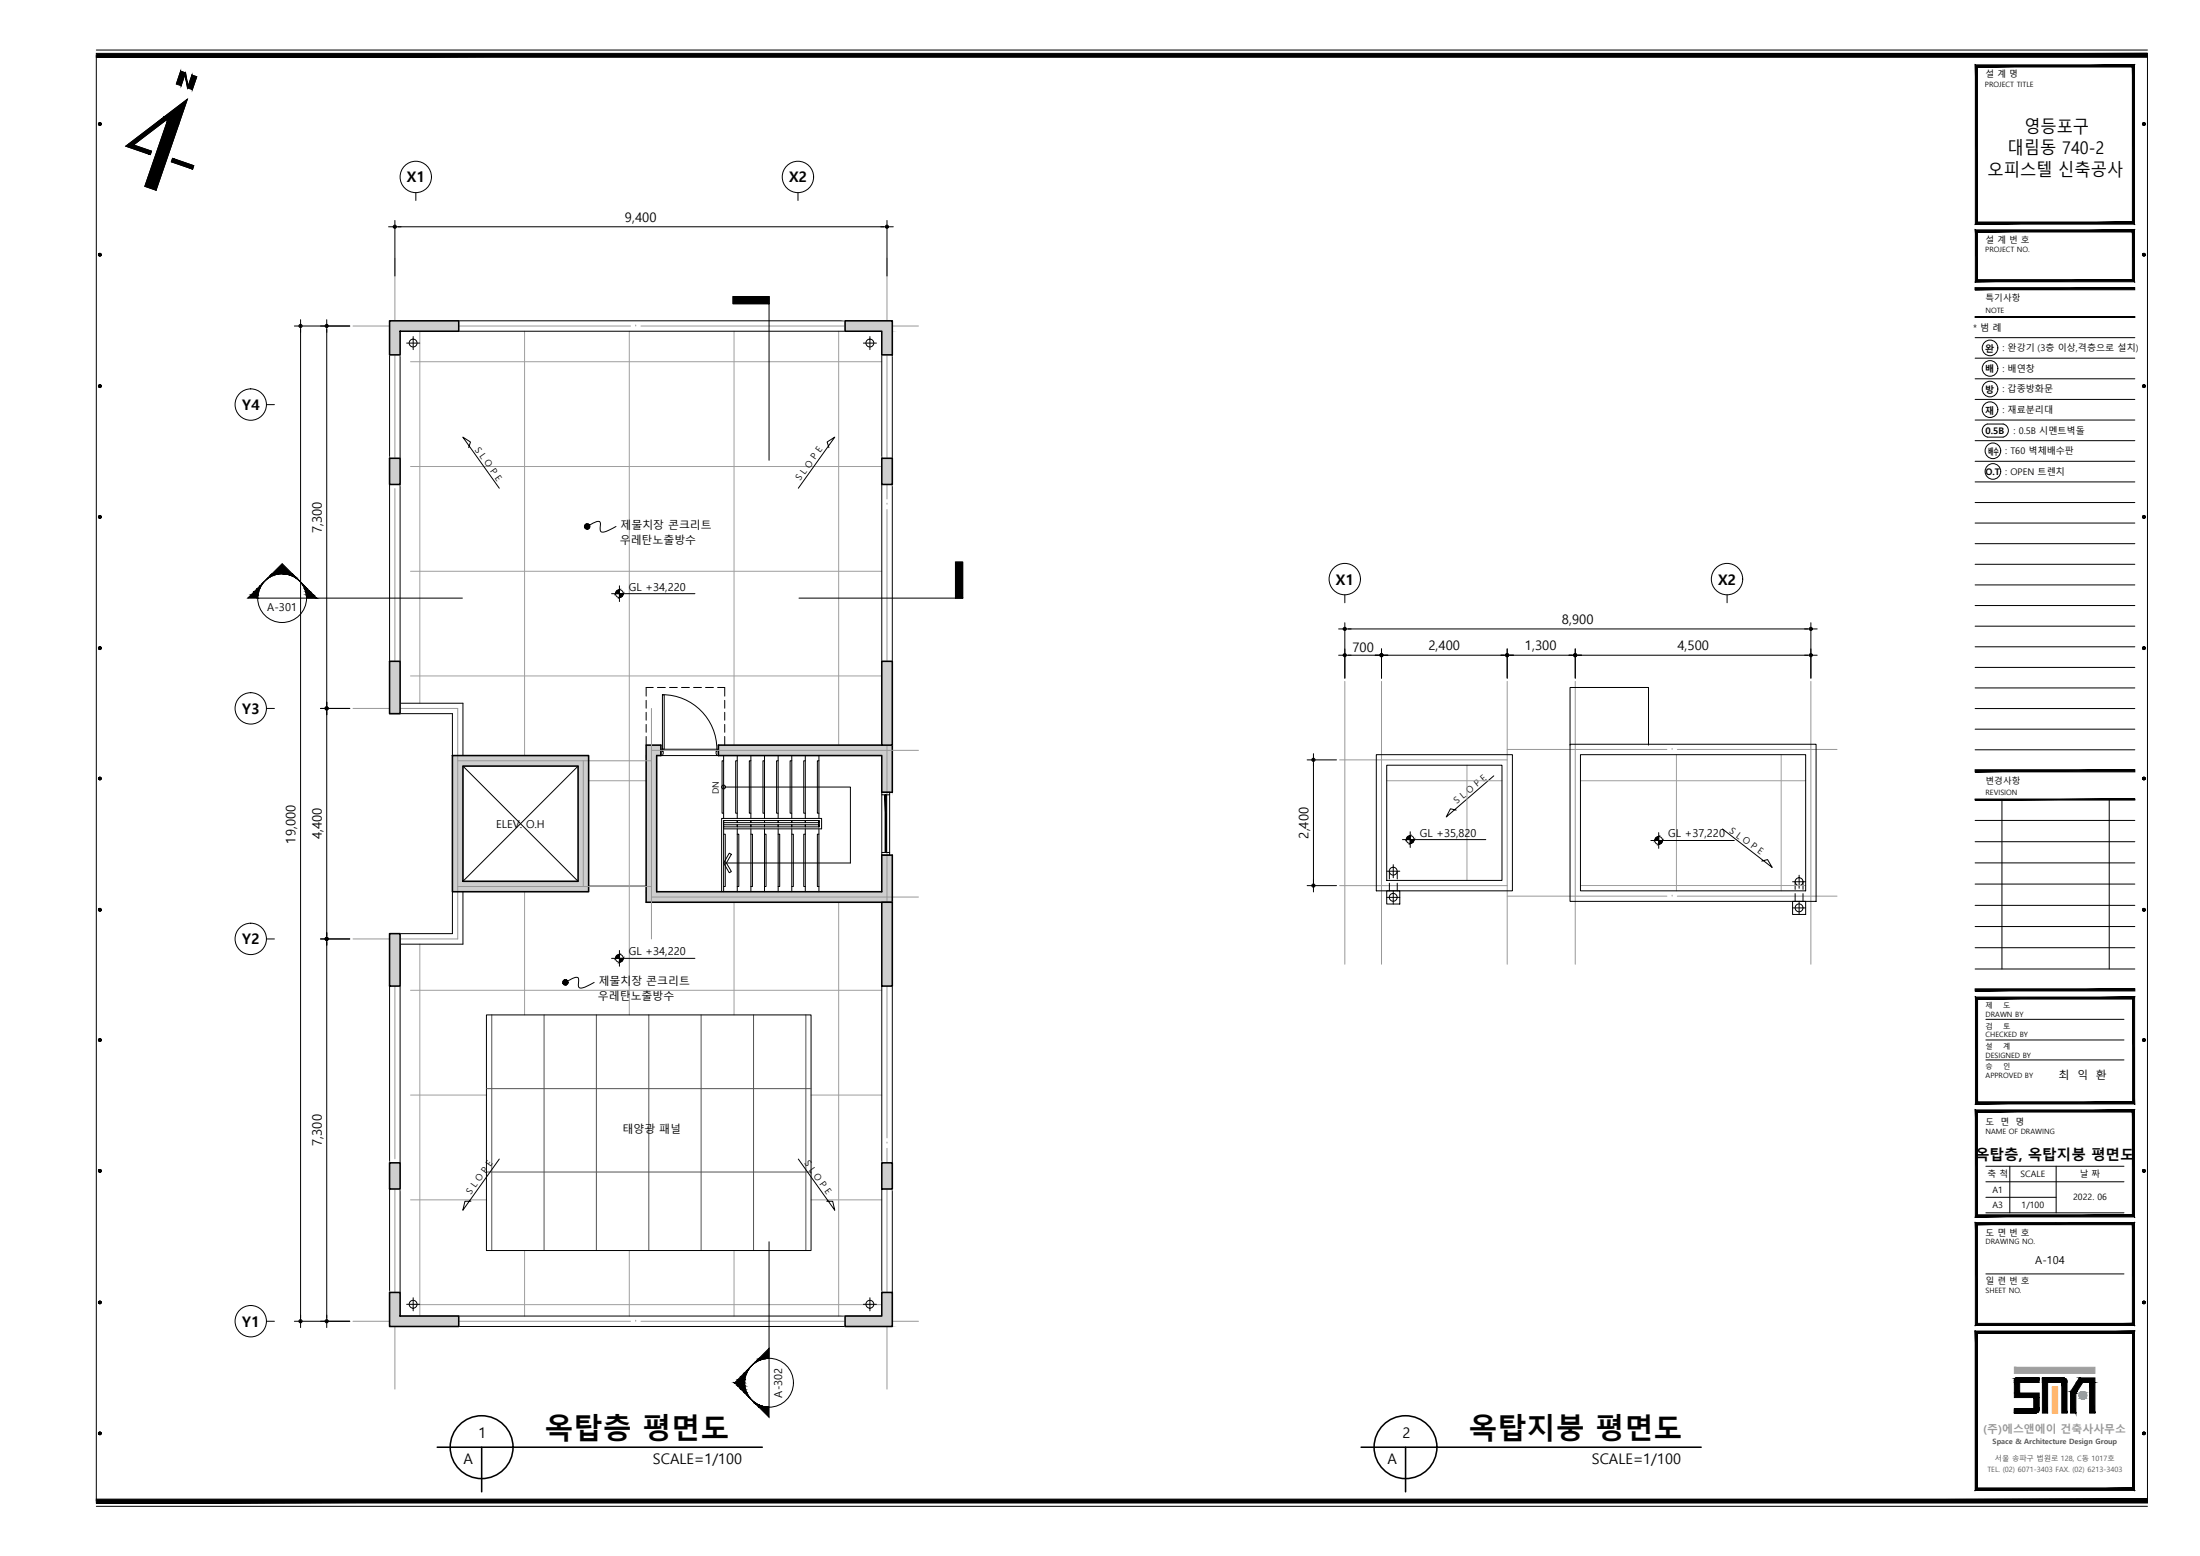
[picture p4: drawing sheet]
<svg xmlns="http://www.w3.org/2000/svg" width="420mm" height="297mm" viewBox="0 0 420 297" stroke-linecap="round" stroke-linejoin="round" font-family="sans-serif">
<!-- layer: HAT253 -->
<g fill="#cecece" stroke="#cecece" stroke-width=".19">
<path d="M137.2 142.2l33.2 2v-2zM137.2 142.2l33.2 2h-33.2z"/>
<path d="M123.4 142.2l2.8 2v-2zM123.4 142.2l2.8 2h-2.8z"/>
<path d="M86.4 144.2l26 2v-2zM86.4 144.2l26 2h-26z"/>
<path d="M168.4 144.2l2 7v-7zM168.4 144.2l2 7h-2z"/>
<path d="M110.4 146.2l2 22v-22zM110.4 146.2l2 22h-2z"/>
<path d="M86.4 146.2l2 22v-22zM86.4 146.2l2 22h-2z"/>
<path d="M168.4 163.2l2 7v-7zM168.4 163.2l2 7h-2z"/>
<path d="M123.4 144.2l2 26v-26zM123.4 144.2l2 26h-2z"/>
<path d="M86.4 168.2l26 2v-2zM86.4 168.2l26 2h-26z"/>
<path d="M123.4 170.2l47 2v-2zM123.4 170.2l47 2h-47z"/>
<path d="M74.4 222l2 5v-5zM74.4 222l2 5h-2z"/>
<path d="M168.4 222l2 5v-5zM168.4 222l2 5h-2z"/>
<path d="M168.4 172.2l2 16v-16zM168.4 172.2l2 16h-2z"/>
<path d="M168.4 126.2l2 16v-16zM168.4 126.2l2 16h-2z"/>
<path d="M74.4 178.2l2 10v-10zM74.4 178.2l2 10h-2z"/>
<path d="M74.4 87.5l2 5v-5zM74.4 87.5l2 5h-2z"/>
<path d="M168.4 87.5l2 5v-5zM168.4 87.5l2 5h-2z"/>
<path d="M74.4 61.2l13.2 2v-2zM74.4 61.2l13.2 2h-13.2z"/>
<path d="M74.4 63.2l2 4.5v-4.5zM74.4 63.2l2 4.5h-2z"/>
<path d="M161.4 61.2l9 2v-2zM161.4 61.2l9 2h-9z"/>
<path d="M168.4 63.2l2 4.5v-4.5zM168.4 63.2l2 4.5h-2z"/>
<path d="M74.4 126.2l2 10v-10zM74.4 126.2l2 10h-2z"/>
<path d="M74.4 246.7l2 4.5v-4.5zM74.4 246.7l2 4.5h-2z"/>
<path d="M74.4 251.2l13.2 2v-2zM74.4 251.2l13.2 2h-13.2z"/>
<path d="M168.4 246.7l2 4.5v-4.5zM168.4 246.7l2 4.5h-2z"/>
<path d="M161.4 251.2l9 2v-2zM161.4 251.2l9 2h-9z"/>
</g>
<!-- layer: line250 -->
<path d="M93.9 193.7v45M103.9 193.7v45M113.9 193.7v45M123.9 193.7v45M133.9 193.7v45M143.9 193.7v45M153.9 193.7v45M92.9 207.8h62M92.9 223.7h62" fill="none" stroke="#535353" stroke-width=".19"/>
<!-- layer: CENT -->
<g fill="none" stroke="#989898" stroke-width=".19">
<path d="M75.4 49.3v42M169.4 49.3v46M67.4 62.2h53M121.4 62.2h.1M122.4 62.2h53M75.4 92.3h.1M75.4 93.3v41.9M169.4 96.3h.1M169.4 97.3v119.9M67.4 135.2h20v44h-20M124.4 135.2v44M256.8 130.1v54"/>
<path d="M263.8 130.1v54M287.8 130.1v54M300.8 130.1v54M345.8 130.1v54M87.4 145.2h37M111.4 145.2v24M124.4 143.2h51M255.8 145.1h32M287.8 143.1h30.5M319.3 143.1h.1M320.3 143.1h30.5M75.4 179.2v42"/>
<path d="M87.4 169.2h37M124.4 171.2h51M255.8 169.1h32M287.8 171.1h30.5M319.3 171.1h.1M320.3 171.1h30.5M169.4 218.2h.1M169.4 219.2v46M75.4 222.2h.1M75.4 223.2v42M67.4 252.2h53M121.4 252.2h.1"/>
<path d="M122.4 252.2h53"/>
</g>
<!-- layer: ELE 04 -->
<path d="M168.4 142.2v-79h-92v71h12v10M170.4 142.2v-81h-96v75h12v8M262.8 144.1h26v26h-26zM264.8 146.1h22.1v22h-22.1zM299.8 142.1h47v30h-47zM301.8 144.1h43v26h-43zM86.4 170.2v8h-12v75h96v-81M88.4 170.2v10h-12v71h92v-79" fill="none" stroke="#000" stroke-width=".19"/>
<!-- layer: line251 -->
<g fill="none" stroke="#9f9f9f" stroke-width=".19">
<path d="M78.4 69.1h90M80.2 63.2v71M100.2 63.2v81M120.2 63.2v130.5M140.2 63.2v79M160.2 63.2v79M78.4 89.1h90M78.4 109.1h90M78.4 129h90M112.4 149h11M264.8 149h22.1M280.2 146.1v22"/>
<path d="M301.8 149h43M320.2 144.1v26M340.2 144.1v26M100.2 170.2v23.5M112.4 169h11M140.2 172.2v21.5M160.2 172.2v79M301.8 169h43M78.4 189h90M80.2 180.2v71M78.4 209h14.5M154.9 209h13.5"/>
<path d="M78.4 229.1h14.5M100.2 238.7v12.5M120.2 238.7v12.5M140.2 238.7v12.5M154.9 229.1h13.5M78.4 249.1h90"/>
</g>
<!-- layer: A-STAIR -->
<g fill="none" stroke="#000" stroke-width=".19">
<path d="M138.2 157h18.2v-.4v1.2v-.4M138.2 156.6v1.2h18.2v-1.2h-18.2v1.6M138.2 158.2h18.7v-2h-19.1v14M138.2 144.2v12M138.2 158.2v12M138.2 157.4h18.2M140.8 144.2v12M140.8 156.6v.4M140.8 157.4v.4M140.8 158.2v12M143.4 144.2v12M143.4 156.6v.4"/>
<path d="M143.4 157.4v.4M143.4 158.2v12M146 144.2v12M146 156.6v.4M146 157.4v.4M146 158.2v12M148.6 144.2v12M148.6 156.6v.4M148.6 157.4v.4M148.6 158.2v12M151.2 144.2v12M151.2 156.6v.4"/>
<path d="M151.2 157.4v.4M151.2 158.2v12M153.8 144.2v12M153.8 156.6v.4M153.8 157.4v.4M153.8 158.2v12M156.4 156.6v1.2v-.4M156.4 144.2v12M156.4 158.2v12M299.8 142.2v-11h15v11"/>
</g>
<!-- layer: A-LEAD -->
<path d="M138.2 150.2h24.2v14.5h-24.2M139.3 162.9l.4 .2-1 1.6 1 1.7-.4 .2-1.1-1.9z" fill="none" stroke="#000" stroke-width=".19"/>
<!-- layer: LED -->
<g fill="none" stroke="#000" stroke-width=".19">
<path d="M140 56.6h6.9v1.4h-6.9zM146.9 56.6v31.3M49.2 114.2h39.1M152.6 114.2h31.3M182.5 107.3h1.4v6.9h-1.4zM146.9 237.1v31.5"/>
<circle cx="53.9" cy="114.2" r="4.7"/>
<circle cx="138.2" cy="150.2" r=".37"/>
<circle cx="146.9" cy="264" r="4.7"/>
</g>
<g fill="none" stroke="#000" stroke-width=".19">
<path d="M138.2 159.2h.3v10h-.3M138.2 145.2h-.3v10h.3M140.8 159.2h.3v10h-.3M140.8 145.2h-.3v10h.3M143.4 159.2h.3v10h-.3M143.4 145.2h-.3v10h.3M146 159.2h.3v10h-.3M146 145.2h-.3v10h.3M148.6 159.2h.3v10h-.3M148.6 145.2h-.3v10h.3M151.2 159.2h.3v10h-.3M151.2 145.2h-.3v10h.3"/>
<path d="M153.8 159.2h-.3v10h.3M153.8 145.2h-.3v10h.3M156.4 159.2h-.3v10h.3M156.4 145.2h-.3v10h.3"/>
</g>
<!-- layer: RXDIM -->
<g fill="none" stroke="#000" stroke-width=".19">
<path d="M75.4 42.1v10.6M76 43.3h92.8M169.4 42.1v10.6M56.2 62.2h10.6M57.4 62.9v188.7M62.4 62.9v71.7M256.8 118.9v10.6M345.8 118.9v10.6M61.2 135.2h5.6M62.4 135.8v42.8M257.5 120.1h87.7M257.5 125.1h5.7"/>
<path d="M263.8 123.9v5.6M264.4 125.1h22.9M287.8 123.9v5.6M288.4 125.1h11.8M300.8 123.9v5.6M301.4 125.1h43.8M249.6 145.1h5.6M250.8 145.7v22.8M61.2 179.2h5.6M62.4 179.8v71.8M249.6 169.1h5.6M56.2 252.2h10.6"/>
</g>
<!-- layer: 0 -->
<g fill="none" stroke="#000" stroke-width=".19">
<path d="M74.2 43.3h2.4M168.2 43.3h2.4M57.4 61v2.4M62.4 61v2.4M62.4 134v2.4M255.7 120.1h2.3M255.7 125.1h2.3M262.6 125.1h2.4M286.6 125.1h2.5M299.6 125.1h2.4M344.6 120.1h2.4M344.6 125.1h2.4"/>
<path d="M250.8 143.9v2.4M62.4 178v2.4M250.8 167.9v2.4M57.4 251v2.4M62.4 251v2.4"/>
<circle cx="75.4" cy="43.3" r=".16"/>
<circle cx="75.4" cy="43.3" r=".31"/>
<circle cx="169.4" cy="43.3" r=".31"/>
<circle cx="169.4" cy="43.3" r=".16"/>
<circle cx="57.4" cy="62.2" r=".31"/>
<circle cx="57.4" cy="62.2" r=".16"/>
<circle cx="62.4" cy="62.2" r=".31"/>
<circle cx="62.4" cy="62.2" r=".16"/>
<circle cx="62.4" cy="135.2" r=".31"/>
<circle cx="62.4" cy="135.2" r=".16"/>
<circle cx="256.8" cy="120.1" r=".16"/>
<circle cx="256.8" cy="125.1" r=".16"/>
<circle cx="256.8" cy="125.1" r=".31"/>
<circle cx="256.8" cy="120.1" r=".31"/>
<circle cx="263.8" cy="125.1" r=".31"/>
<circle cx="263.8" cy="125.1" r=".16"/>
<circle cx="287.8" cy="125.1" r=".31"/>
<circle cx="287.8" cy="125.1" r=".16"/>
<circle cx="300.8" cy="125.1" r=".31"/>
<circle cx="300.8" cy="125.1" r=".16"/>
<circle cx="345.8" cy="125.1" r=".31"/>
<circle cx="345.8" cy="120.1" r=".31"/>
<circle cx="345.8" cy="120.1" r=".16"/>
<circle cx="345.8" cy="125.1" r=".16"/>
<circle cx="250.8" cy="145.1" r=".16"/>
<circle cx="250.8" cy="145.1" r=".31"/>
<circle cx="62.4" cy="179.2" r=".31"/>
<circle cx="62.4" cy="179.2" r=".16"/>
<circle cx="250.8" cy="169.1" r=".16"/>
<circle cx="250.8" cy="169.1" r=".31"/>
<circle cx="57.4" cy="252.2" r=".16"/>
<circle cx="57.4" cy="252.2" r=".31"/>
<circle cx="62.4" cy="252.2" r=".16"/>
<circle cx="62.4" cy="252.2" r=".31"/>
</g>
<!-- layer: SYM -->
<g fill="none" stroke="#000" stroke-width=".19">
<path d="M79.4 36.8v1.5M152.4 36.8v1.5M50.9 77.2h1.5M256.8 113.6v1.5M329.8 113.6v1.5M50.9 135.2h1.5M50.9 179.2h1.5M50.9 252.2h1.5"/>
<circle cx="79.4" cy="33.8" r="3"/>
<circle cx="152.4" cy="33.8" r="3"/>
<circle cx="47.9" cy="77.2" r="3"/>
<circle cx="380.1" cy="74.3" r="1.49"/>
<circle cx="380.1" cy="78.2" r="1.49"/>
<circle cx="380.1" cy="70.3" r="1.49"/>
<circle cx="380.1" cy="66.4" r="1.49"/>
<circle cx="380.6" cy="86.1" r="1.49"/>
<circle cx="380.6" cy="90" r="1.49"/>
<circle cx="256.8" cy="110.5" r="3"/>
<circle cx="329.8" cy="110.5" r="3"/>
<circle cx="47.9" cy="135.2" r="3"/>
<circle cx="47.9" cy="179.2" r="3"/>
<circle cx="47.9" cy="252.2" r="3"/>
</g>
<!-- layer: C-MARK-SITE-002 -->
<path d="M88.4 146.2l22 22M110.4 146.2l-22 22" fill="none" stroke="#000" stroke-width=".19"/>
<path d="M92.9 193.7h62v45h-62z" fill="none" stroke="#000" stroke-width=".19"/>
<!-- layer: LEAD -->
<path d="M112.1 100.5l1.5-.8a.61 .61 0 0 1 .7-.2 .61 .61 0 0 1 .4 .8l-.1 .5a.64 .64 0 0 0 .2 .7 .64 .64 0 0 0 .9 0l1.9-1M108 187.5l1.6-.8a.55 .55 0 0 1 .7-.1 .55 .55 0 0 1 .2 .7v.5a.63 .63 0 0 0 .2 .8 .63 .63 0 0 0 .8-.1l2-1" fill="none" stroke="#000" stroke-width=".19"/>
<g fill="#000" stroke="#000" stroke-width=".19">
<path d="M111.7 100.3l.4 .2h-.5zM107.5 187.4l.5 .1h-.5z"/>
<path d="M112 100l.1 .5v-.5zM111.8 100.1l.2-.1 .1 .5zM111.8 100.1l-.1 .2 .4 .2z"/>
<path d="M111.6 100.5l.1 .2 .4-.2zM111.7 100.7l.4-.2-.3 .4zM112.1 100.5l-.3 .4 .2 .1z"/>
<path d="M112.1 100.5l-.1 .5h.1zM112.1 100.5l.2 .5h-.2zM112.1 100.5l.2 .5 .2-.1z"/>
<path d="M112.1 100.5l.4 .4 .1-.2zM112.1 100.5h.5v.2zM112.1 100.5h.5v-.2z"/>
<path d="M112.5 100.1l-.4 .4 .5-.2zM112.3 100l.2 .1-.4 .4zM112.1 100v.5l.2-.5z"/>
<path d="M107.5 187.5v.2l.5-.2zM107.5 187.7l.5-.2-.4 .4zM108 187.5l-.4 .4 .2 .1z"/>
<path d="M108 187.5l-.2 .5h.2zM108 187.5l.2 .5h-.2zM108 187.5l.2 .5 .1-.1z"/>
<path d="M107.8 187.1l.2 .4v-.5zM107.6 187.2l.2-.1 .2 .4zM107.6 187.2l-.1 .2 .5 .1z"/>
<path d="M108 187.5l.3 .4 .1-.2zM108 187.5h.5l-.1 .2zM108 187.5h.5l-.1-.1z"/>
<path d="M108.3 187.2l-.3 .3 .4-.1zM108.2 187.1l.1 .1-.3 .3zM108 187v.5l.2-.4z"/>
</g>
<!-- layer:  Hѵ -->
<g fill="none" stroke="#000" stroke-width=".19">
<path d="M77.7 65.5h2.5M78.9 64.2v2.5M164.9 65.5h2.5M166.1 64.2v2.5M264.8 170.1h2.5v2.5h-2.5zM264.8 166.3h2.5M264.8 171.3h2.5M266.1 165.1v2.5M266.1 170.1v2.5M342.3 172.1h2.5v2.5h-2.5zM342.3 168.3h2.5M342.3 173.3h2.5"/>
<path d="M343.6 167.1v2.5M343.6 172.1v2.5M77.7 249h2.5M78.9 247.7v2.5M164.9 249h2.5M166.1 247.7v2.5"/>
<circle cx="78.9" cy="65.5" r=".75"/>
<circle cx="166.1" cy="65.5" r=".75"/>
<circle cx="266.1" cy="166.3" r=".75"/>
<circle cx="266.1" cy="171.3" r=".75"/>
<circle cx="343.6" cy="168.3" r=".75"/>
<circle cx="343.6" cy="173.3" r=".75"/>
<circle cx="78.9" cy="249" r=".75"/>
<circle cx="166.1" cy="249" r=".75"/>
</g>
<!-- layer: HID -->
<g fill="none" stroke="#000" stroke-width=".19">
<path d="M123.4 133.7v1.5M123.4 136v1.5M123.4 138.3v1.5M124.8 131.2h-1.4v1.7M125.6 131.2h1.5M127.9 131.2h1.4M130.2 131.2h1.5M132.5 131.2h1.5M134.7 131.2h1.5M137.1 131.2h1.3v1.7M138.4 133.7v1.5M138.4 136v1.5"/>
<path d="M138.4 138.3v1.5M123.4 140.6v1.6M138.4 140.6v1.6M265.3 166.3v1.5M265.3 168.6v1.5M266.8 166.3v1.5M266.8 168.6v1.5M342.8 168.3v1.5M342.8 170.6v1.5M344.3 168.3v1.5M344.3 170.6v1.5"/>
</g>
<!-- layer: AZ-LEAL -->
<path d="M89.5 85.5l.4-1.1-1.5-1 7 9.8M158.3 85.5l-.3-1.1 1.4-1-6.9 9.8M285.3 148.1l-9.1 7.9 .8-1.6 1.1 .3M329 158.2l9.5 7.4-.9-1.5-1.1 .3M95.4 221.3l-7 9.7 .4-1.7h1.1M152.5 221.3l6.9 9.7-.4-1.7h-1.1" fill="none" stroke="#000" stroke-width=".19"/>
<!-- layer: FORM -->
<g fill="none" stroke="#000" stroke-width=".19">
<path d="M18.4 10.6v275.9h391.7v-275.9M18.4 9.6h391.7M19.1 23.7h.1M409.4 23.7h.1M19.1 48.6h.1M409.4 48.6h.1M19.1 73.7h.1M377.2 76.2h30.5M377.2 72.3h30.5M377.2 68.4h30.5M377.2 64.5h30.5M409.4 73.7h.1"/>
<path d="M19.1 98.7h.1M377.2 80.2h30.5M377.2 99.9h30.5M377.2 95.9h30.5M377.2 92h30.5M377.2 88.1h30.5M377.2 84.1h30.5M409.4 98.7h.1M377.2 119.5h30.5M377.2 115.6h30.5M377.2 111.7h30.5M377.2 107.7h30.5"/>
<path d="M377.2 103.8h30.5M19.1 123.7h.1M377.2 123.5h30.5M377.2 139.2h30.5M377.2 135.3h30.5M377.2 131.3h30.5M377.2 127.4h30.5M409.4 123.7h.1M19.1 148.6h.1M377.2 156.6h30.5M377.2 152.6h30.5M377.2 143.1h30.5"/>
<path d="M382.3 152.6v32.4M402.8 152.6v32.4M409.4 148.6h.1M19.1 173.7h.1M377.2 172.8h30.5M377.2 176.9h30.5M377.2 160.7h30.5M377.2 164.7h30.5M377.2 168.8h30.5M409.4 173.7h.1M19.1 198.5h.1M377.2 185h30.5"/>
<path d="M377.2 180.9h30.5M377.6 194.5h.1M377.6 198.5h.1M379.3 198.5h26.3M379.3 194.6h26.3M409.4 198.5h.1M377.6 202.5h.1M379.3 202.3h26.3M19.1 223.5h.1M379.3 231.5h26.3M379.3 225.6h26.3M379.3 222.6h26.3"/>
<path d="M379.3 228.6h13.4M383.8 222.6v8.9M392.6 233.6h.1M392.7 222.6v8.9M409.4 223.5h.1M19.1 248.6h.1M379.3 243.2h26.3M409.4 248.6h.1M19.1 273.6h.1M409.4 273.6h.1M18.4 287.6h391.7"/>
</g>
<g fill="#000" stroke="#000" stroke-width=".19">
<path d="M18.4 10.2v.7l391.7-.7zM18.4 10.9l391.7-.7v.7z"/>
<path d="M18.8 23.7l.1 .1 .2-.1zM18.9 23.8l.2-.1-.2 .2zM19.1 23.7l-.2 .2h.2z"/>
<path d="M18.9 23.5l.2 .2v-.3zM18.9 23.5l.2 .2zM18.9 23.5l-.1 .2h.3z"/>
<path d="M19.1 23.7v.2h.1zM19.1 23.7l.2 .1-.1 .1zM19.1 23.7l.2 .1v-.1z"/>
<path d="M19.1 23.7h.2v-.2zM19.2 23.5h.1l-.2 .2zM19.1 23.4v.3l.1-.2z"/>
<path d="M409.2 23.7v.1l.2-.1zM409.2 23.8l.2-.1-.1 .2zM409.4 23.7l-.1 .2h.1z"/>
<path d="M409.3 23.5l.1 .2v-.3zM409.3 23.5l.1 .2-.2-.2zM409.2 23.5v.2h.2z"/>
<path d="M409.4 23.7v.2h.2zM409.4 23.7l.3 .1-.1 .1zM409.4 23.7l.3 .1v-.1z"/>
<path d="M409.4 23.7h.3v-.2zM409.6 23.5h.1l-.3 .2zM409.4 23.4v.3l.2-.2z"/>
<path d="M18.8 48.6l.1 .2 .2-.2zM18.9 48.8l.2-.2-.2 .2zM19.1 48.6l-.2 .2 .2 .1z"/>
<path d="M18.9 48.4l.2 .2v-.2zM18.9 48.5v-.1l.2 .2zM18.9 48.5l-.1 .1h.3z"/>
<path d="M19.1 48.6v.3l.1-.1zM19.1 48.6l.2 .2h-.1zM19.1 48.6l.2 .2v-.2z"/>
<path d="M19.1 48.6h.2v-.1zM19.2 48.4l.1 .1-.2 .1zM19.1 48.4v.2l.1-.2z"/>
<path d="M377.2 54.9v.4l30.5-.4zM377.2 55.3l30.5-.4v.4z"/>
<path d="M377.7 42.4l-.4 .4 29.9-.4zM377.3 42.8l29.9-.4 .4 .4zM407.2 12.8v29.6l.4 .4zM407.2 12.8l.4-.4v30.4zM377.7 12.8h29.5l.4-.4zM377.3 12.4h30.3l-29.9 .4zM377.3 12.4l.4 30v-29.6zM377.3 12.4l.4 30-.4 .4z"/>
<path d="M377.7 53.4l-.4 .4 29.9-.4zM377.3 53.8l29.9-.4 .4 .4zM407.2 44.3v9.1l.4 .4zM407.2 44.3l.4-.4v9.9zM377.7 44.3h29.5l.4-.4zM377.3 43.9h30.3l-29.9 .4zM377.3 43.9l.4 9.5v-9.1zM377.3 43.9l.4 9.5-.4 .4z"/>
<path d="M409.2 48.6v.2l.2-.2zM409.2 48.8l.2-.2-.1 .2zM409.4 48.6l-.1 .2 .1 .1z"/>
<path d="M409.3 48.4l.1 .2v-.2zM409.3 48.4l.1 .2-.2-.1zM409.2 48.5v.1h.2z"/>
<path d="M409.4 48.6v.3l.2-.1zM409.4 48.6l.3 .2h-.1zM409.4 48.6l.3 .2v-.2z"/>
<path d="M409.4 48.6h.3v-.1zM409.6 48.4l.1 .1-.3 .1zM409.4 48.4v.2l.2-.2z"/>
<path d="M18.8 73.7l.1 .1 .2-.1zM18.9 73.8l.2-.1-.2 .2z"/>
<path d="M19.1 73.7v.3l-.2-.1zM19.1 73.7v.3zM19.1 73.7l.1 .2-.1 .1zM19.1 73.7l.1 .2zM19.1 73.7l.2 .1-.1 .1zM19.1 73.7l.2 .1v-.1z"/>
<path d="M18.9 73.5l.2 .2v-.2zM18.9 73.6v-.1l.2 .2zM18.9 73.6l-.1 .1h.3z"/>
<path d="M19.1 73.7h.2v-.1zM19.2 73.5l.1 .1-.2 .1zM19.1 73.5v.2l.1-.2z"/>
<path d="M377.2 60.4v.2l30.5-.2zM377.2 60.6l30.5-.2v.2z"/>
<path d="M409.2 73.7v.1l.2-.1zM409.2 73.8l.2-.1-.1 .2z"/>
<path d="M409.4 73.7v.3l-.1-.1zM409.4 73.7v.3zM409.4 73.7l.2 .2-.2 .1zM409.4 73.7l.2 .2zM409.4 73.7l.3 .1-.1 .1zM409.4 73.7l.3 .1v-.1z"/>
<path d="M409.3 73.5l.1 .2v-.2zM409.3 73.5l.1 .2-.2-.1zM409.2 73.6v.1h.2z"/>
<path d="M409.4 73.7h.3v-.1zM409.6 73.5l.1 .1-.3 .1zM409.4 73.5v.2l.2-.2z"/>
<path d="M18.9 98.8v.1l.2-.2zM19.1 98.7v.2h-.2zM19.1 98.7v.2h.1z"/>
<path d="M18.9 98.5l.2 .2-.2-.1zM18.9 98.6l.2 .1zM18.9 98.6l.2 .1h-.3zM18.8 98.7l.1 .1 .2-.1z"/>
<path d="M19.1 98.7l.1 .2 .1-.1zM19.1 98.7h.2v.1z"/>
<path d="M19.1 98.7h.2v-.1zM19.2 98.5l.1 .1-.2 .1zM19.2 98.5l-.1 .2zM19.1 98.4l.1 .1-.1 .2zM18.9 98.5l.2 .2v-.3z"/>
<path d="M409.2 98.8l.1 .1 .1-.2zM409.4 98.7v.2h-.1zM409.4 98.7v.2h.2z"/>
<path d="M409.3 98.5l.1 .2-.2-.1zM409.2 98.6l.2 .1zM409.2 98.6l.2 .1h-.2zM409.2 98.7v.1l.2-.1z"/>
<path d="M409.4 98.7l.2 .2 .1-.1zM409.4 98.7h.3v.1z"/>
<path d="M409.4 98.7h.3v-.1zM409.6 98.5l.1 .1-.3 .1zM409.6 98.5l-.2 .2zM409.4 98.4l.2 .1-.2 .2zM409.3 98.5l.1 .2v-.3z"/>
<path d="M18.8 123.7l.1 .2 .2-.2zM18.9 123.9l.2-.2-.2 .2zM19.1 123.7l-.2 .2 .2 .1z"/>
<path d="M18.9 123.5l.2 .2v-.2zM18.9 123.6v-.1l.2 .2zM18.9 123.6l-.1 .1h.3z"/>
<path d="M19.1 123.7v.3l.1-.1zM19.1 123.7l.2 .2h-.1zM19.1 123.7l.2 .2v-.2z"/>
<path d="M19.1 123.7h.2v-.1zM19.2 123.5l.1 .1-.2 .1zM19.1 123.5v.2l.1-.2z"/>
<path d="M409.2 123.7v.2l.2-.2zM409.2 123.9l.2-.2-.1 .2zM409.4 123.7l-.1 .2 .1 .1z"/>
<path d="M409.3 123.5l.1 .2v-.2zM409.3 123.5l.1 .2-.2-.1zM409.2 123.6v.1h.2z"/>
<path d="M409.4 123.7v.3l.2-.1zM409.4 123.7l.3 .2h-.1zM409.4 123.7l.3 .2v-.2z"/>
<path d="M409.4 123.7h.3v-.1zM409.6 123.5l.1 .1-.3 .1zM409.4 123.5v.2l.2-.2z"/>
<path d="M18.8 148.6l.1 .1 .2-.1zM18.9 148.7l.2-.1-.2 .2zM19.1 148.6l-.2 .2 .2 .1z"/>
<path d="M18.9 148.4l.2 .2v-.2zM18.9 148.5v-.1l.2 .2zM18.9 148.5l-.1 .1h.3z"/>
<path d="M19.1 148.6v.3l.1-.1zM19.1 148.6l.2 .1-.1 .1zM19.1 148.6l.2 .1v-.1z"/>
<path d="M19.1 148.6h.2v-.1zM19.2 148.4l.1 .1-.2 .1zM19.1 148.4v.2l.1-.2z"/>
<path d="M377.2 146.9v.4l30.5-.4zM377.2 147.3l30.5-.4v.4z"/>
<path d="M377.2 152.5v.2l30.5-.2zM377.2 152.7l30.5-.2v.2z"/>
<path d="M409.2 148.6v.1l.2-.1zM409.2 148.7l.2-.1-.1 .2zM409.4 148.6l-.1 .2 .1 .1z"/>
<path d="M409.3 148.4l.1 .2v-.2zM409.3 148.4l.1 .2-.2-.1zM409.2 148.5v.1h.2z"/>
<path d="M409.4 148.6v.3l.2-.1zM409.4 148.6l.3 .1-.1 .1zM409.4 148.6l.3 .1v-.1z"/>
<path d="M409.4 148.6h.3v-.1zM409.6 148.4l.1 .1-.3 .1zM409.4 148.4v.2l.2-.2z"/>
<path d="M18.8 173.7l.1 .1 .2-.1zM18.9 173.8l.2-.1-.2 .2zM19.1 173.7l-.2 .2h.2z"/>
<path d="M18.9 173.5l.2 .2v-.3zM18.9 173.6v-.1l.2 .2zM18.9 173.6l-.1 .1h.3z"/>
<path d="M19.1 173.7v.2h.1zM19.1 173.7l.2 .1-.1 .1zM19.1 173.7l.2 .1v-.1z"/>
<path d="M19.1 173.7h.2v-.1zM19.2 173.5l.1 .1-.2 .1zM19.1 173.4v.3l.1-.2z"/>
<path d="M409.2 173.7v.1l.2-.1zM409.2 173.8l.2-.1-.1 .2zM409.4 173.7l-.1 .2h.1z"/>
<path d="M409.3 173.5l.1 .2v-.3zM409.3 173.5l.1 .2-.2-.1zM409.2 173.6v.1h.2z"/>
<path d="M409.4 173.7v.2h.2zM409.4 173.7l.3 .1-.1 .1zM409.4 173.7l.3 .1v-.1z"/>
<path d="M409.4 173.7h.3v-.1zM409.6 173.5l.1 .1-.3 .1zM409.4 173.4v.3l.2-.2z"/>
<path d="M18.9 198.7v.1l.2-.2zM19.1 198.6v.2h-.2zM19.1 198.6v.2h.1z"/>
<path d="M18.9 198.3l.2 .2-.2-.1zM18.9 198.4l.2 .2zM18.9 198.4l.2 .2h-.3zM18.8 198.6l.1 .1 .2-.1z"/>
<path d="M19.1 198.6l.1 .2 .1-.1zM19.1 198.6h.2v.1z"/>
<path d="M19.1 198.6h.2v-.2zM19.2 198.3l.1 .1-.2 .2zM19.2 198.3l-.1 .3zM19.1 198.3h.1l-.1 .2zM18.9 198.3l.2 .2v-.2z"/>
<path d="M377.2 188.8v.4l30.5-.4zM377.2 189.2l30.5-.4v.4z"/>
<path d="M409.2 198.7l.1 .1 .1-.2zM409.4 198.6v.2h-.1zM409.4 198.6v.2h.2z"/>
<path d="M409.3 198.3l.1 .2-.2-.1zM409.2 198.4l.2 .2zM409.2 198.4l.2 .2h-.2zM409.2 198.6v.1l.2-.1z"/>
<path d="M409.4 198.6l.2 .2 .1-.1zM409.4 198.6h.3v.1z"/>
<path d="M409.4 198.6h.3v-.2zM409.6 198.3l.1 .1-.3 .2zM409.6 198.3l-.2 .3zM409.4 198.3h.2l-.2 .2zM409.3 198.3l.1 .2v-.2z"/>
<path d="M377.7 210.3l-.4 .4 30-.4zM377.3 210.7l30-.4 .4 .4zM407.3 190.7v19.6l.4 .4zM407.3 190.7l.4-.4v20.4zM377.7 190.7h29.6l.4-.4zM377.3 190.3h30.4l-30 .4zM377.3 190.3l.4 20v-19.6zM377.3 190.3l.4 20-.4 .4z"/>
<path d="M18.8 223.5l.1 .1 .2-.1zM18.9 223.6l.2-.1-.2 .2z"/>
<path d="M19.1 223.5v.3l-.2-.1zM19.1 223.5v.3zM19.1 223.5l.1 .2-.1 .1zM19.1 223.5l.1 .2zM19.1 223.5l.2 .1-.1 .1zM19.1 223.5l.2 .1v-.1z"/>
<path d="M18.9 223.3l.2 .2v-.2zM18.9 223.4v-.1l.2 .2zM18.9 223.4l-.1 .1h.3z"/>
<path d="M19.1 223.5h.2v-.1zM19.2 223.3l.1 .1-.2 .1zM19.1 223.3v.2l.1-.2z"/>
<path d="M377.7 231.9l-.4 .4 29.9-.4zM377.3 232.3l29.9-.4 .4 .4zM407.2 212.3v19.6l.4 .4zM407.2 212.3l.4-.4v20.4zM377.7 212.3h29.5l.4-.4zM377.3 211.9h30.3l-29.9 .4zM377.3 211.9l.4 20v-19.6zM377.3 211.9l.4 20-.4 .4z"/>
<path d="M409.2 223.5v.1l.2-.1zM409.2 223.6l.2-.1-.1 .2z"/>
<path d="M409.4 223.5v.3l-.1-.1zM409.4 223.5v.3zM409.4 223.5l.2 .2-.2 .1zM409.4 223.5l.2 .2zM409.4 223.5l.3 .1-.1 .1zM409.4 223.5l.3 .1v-.1z"/>
<path d="M409.3 223.3l.1 .2v-.2zM409.3 223.3l.1 .2-.2-.1zM409.2 223.4v.1h.2z"/>
<path d="M409.4 223.5h.3v-.1zM409.6 223.3l.1 .1-.3 .1zM409.4 223.3v.2l.2-.2z"/>
<path d="M18.8 248.6l.1 .2 .2-.2zM18.9 248.8l.2-.2-.2 .2zM19.1 248.6l-.2 .2 .2 .1z"/>
<path d="M18.9 248.4l.2 .2v-.2zM18.9 248.5v-.1l.2 .2zM18.9 248.5l-.1 .1h.3z"/>
<path d="M19.1 248.6v.3l.1-.1zM19.1 248.6l.2 .2h-.1zM19.1 248.6l.2 .2v-.2z"/>
<path d="M19.1 248.6h.2v-.1zM19.2 248.4l.1 .1-.2 .1zM19.1 248.4v.2l.1-.2z"/>
<path d="M377.7 252.6l-.4 .4 29.9-.4zM377.3 253l29.9-.4 .4 .4zM407.2 233.8v18.8l.4 .4zM407.2 233.8l.4-.4v19.6zM377.7 233.8h29.5l.4-.4zM377.3 233.4h30.3l-29.9 .4zM377.3 233.4l.4 19.2v-18.8zM377.3 233.4l.4 19.2-.4 .4z"/>
<path d="M409.2 248.6v.2l.2-.2zM409.2 248.8l.2-.2-.1 .2zM409.4 248.6l-.1 .2 .1 .1z"/>
<path d="M409.3 248.4l.1 .2v-.2zM409.3 248.4l.1 .2-.2-.1zM409.2 248.5v.1h.2z"/>
<path d="M409.4 248.6v.3l.2-.1zM409.4 248.6l.3 .2h-.1zM409.4 248.6l.3 .2v-.2z"/>
<path d="M409.4 248.6h.3v-.1zM409.6 248.4l.1 .1-.3 .1zM409.4 248.4v.2l.2-.2z"/>
<path d="M18.8 273.6l.1 .2 .2-.2zM18.9 273.8l.2-.2-.2 .2zM19.1 273.6l-.2 .2 .2 .1z"/>
<path d="M18.9 273.4l.2 .2v-.2zM18.9 273.5v-.1l.2 .2zM18.9 273.5l-.1 .1h.3z"/>
<path d="M19.1 273.6v.3l.1-.1zM19.1 273.6l.2 .2h-.1zM19.1 273.6l.2 .2v-.2z"/>
<path d="M19.1 273.6h.2v-.1zM19.2 273.4l.1 .1-.2 .1zM19.1 273.4v.2l.1-.2z"/>
<path d="M409.2 273.6v.2l.2-.2zM409.2 273.8l.2-.2-.1 .2zM409.4 273.6l-.1 .2 .1 .1z"/>
<path d="M409.3 273.4l.1 .2v-.2zM409.3 273.4l.1 .2-.2-.1zM409.2 273.5v.1h.2z"/>
<path d="M409.4 273.6v.3l.2-.1zM409.4 273.6l.3 .2h-.1zM409.4 273.6l.3 .2v-.2z"/>
<path d="M409.4 273.6h.3v-.1zM409.6 273.4l.1 .1-.3 .1zM409.4 273.4v.2l.2-.2z"/>
<path d="M377.7 284.1l-.4 .4 30-.4zM377.3 284.5l30-.4 .3 .4zM407.3 254.5v29.6l.3 .4zM407.6 254.1v30.4l-.3-30zM377.7 254.5h29.6l.3-.4zM377.3 254.1h30.3l-29.9 .4zM377.3 254.1l.4 30v-29.6zM377.3 254.1l.4 30-.4 .4z"/>
<path d="M377.7 284.1l-.4 .4 30-.4zM377.3 284.5l30-.4 .3 .4zM407.3 254.5v29.6l.3 .4zM407.6 254.1v30.4l-.3-30zM377.7 254.5h29.6l.3-.4zM377.3 254.1h30.3l-29.9 .4zM377.3 254.1l.4 30v-29.6zM377.3 254.1l.4 30-.4 .4z"/>
<path d="M18.4 286.9h391.7v-.7zM18.4 286.2h391.7l-391.7 .7z"/>
</g>
<!-- layer: TIT -->
<path d="M384.7 261l15.4 1.2v-1.2zM384.7 261l15.4 1.2h-15.4z" fill="#9f9f9f" stroke="#9f9f9f" stroke-width=".19"/>
<g fill="#000" stroke="#000" stroke-width=".19">
<path d="M384.7 263.9l1 2v-2zM384.7 263.9l1 2h-1z"/>
<path d="M384.7 269.7h4.2zM384.7 269.7l4 .1z"/>
<path d="M384.7 269.7h4.3zM384.7 269.7h4.2z"/>
<path d="M384.7 269.6h4.4zM384.7 269.6l4.3 .1z"/>
<path d="M384.7 269.6h4.5zM384.7 269.6h4.4z"/>
<path d="M384.7 269.5h4.6zM384.7 269.5l4.5 .1z"/>
<path d="M384.7 269.4l4.6 .1v-.1zM384.7 269.4l4.6 .1h-4.6z"/>
<path d="M384.7 269.3l4.6 .1 .1-.1zM384.7 269.3l4.6 .1h-4.6z"/>
<path d="M385.1 263l4.3 .1zM385.1 263.1h4.3z"/>
<path d="M385.1 263.1h4.3zM385 263.1h4.4z"/>
<path d="M385 263.1h4.4zM384.9 263.1h4.5z"/>
<path d="M384.9 263.1l4.5 .1zM384.9 263.1l4.5 .1z"/>
<path d="M384.9 263.2h4.5zM384.9 263.2h4.5z"/>
<path d="M384.8 263.2l4.6 .1zM384.8 263.2l4.6 .1z"/>
<path d="M384.8 263.3h4.6zM384.8 263.3h4.6z"/>
<path d="M384.7 263.3l4.7 .1zM384.7 263.3l4.7 .1z"/>
<path d="M384.7 263.4l4.7 .1zM384.7 263.4l4.7 .1z"/>
<path d="M384.7 263.5l4.7 .4v-.4zM384.7 263.5l4.7 .4h-4.7z"/>
<path d="M384.7 269.2l4.7 .1v-.1zM384.7 269.2l4.7 .1h-4.7z"/>
<path d="M384.7 265.9l4.7 .9v-.9zM384.7 265.9l4.7 .9h-4.7z"/>
<path d="M388.4 266.8l1 2.1v-2.1zM388.4 266.8l1 2.1h-1z"/>
<path d="M384.7 268.9l4.7 .1v-.1zM384.7 268.9l4.7 .1h-4.7z"/>
<path d="M384.7 269l4.7 .2v-.2zM384.7 269l4.7 .2h-4.7z"/>
<path d="M390.1 263.9l1 5.9v-5.9zM390.1 263.9l1 5.9h-1z"/>
<path d="M390.1 263l4.1 .1zM390.1 263l4.1 .1z"/>
<path d="M390.1 263.1h4.2zM390.1 263.1h4.2z"/>
<path d="M390.1 263.1l4.3 .1zM390.1 263.1l4.3 .1z"/>
<path d="M390.1 263.2h4.4zM390.1 263.2h4.4z"/>
<path d="M390.1 263.2l4.5 .1-.1-.1zM390.1 263.2l4.5 .1h-4.5z"/>
<path d="M390.1 263.3l4.6 .1zM390.1 263.3l4.6 .1z"/>
<path d="M390.1 263.4l4.6 .1v-.1zM390.1 263.4l4.6 .1h-4.6z"/>
<path d="M390.1 263.5l4.7 .2-.1-.2zM390.1 263.5l4.7 .2h-4.7z"/>
<path d="M390.1 263.7l4.7 .1v-.1zM390.1 263.7l4.7 .1h-4.7z"/>
<path d="M390.1 263.8l4.7 .1v-.1zM390.1 263.8l4.7 .1h-4.7z"/>
<path d="M393.8 263.9l1 5.9v-5.9zM393.8 263.9l1 5.9h-1z"/>
<path d="M395.4 266l1.1 3.8v-3.8zM395.4 266l1.1 3.8h-1.1z"/>
<path d="M395.4 265.7l1.1 .3 .1-.3zM395.4 265.7l1.1 .3h-1.1z"/>
<path d="M396.6 263.9v1.8l1.2-1.8zM396.6 263.9v1.8h-1.2z"/>
<path d="M397.1 263l3 .9v-.9zM397.1 263l3 .9h-3.5z"/>
<path d="M399.1 263.9l1 5.9v-5.9zM399.1 263.9l1 5.9h-1z"/>
</g>
<path d="M392 264.8l1 5v-5zM392 264.8l1 5h-1z" fill="#ff7f00" stroke="#ff7f00" stroke-width=".19"/>
<g fill="#00bfff" stroke="#00bfff" stroke-width=".19">
<path d="M397.7 265.6h.2z"/>
<path d="M397.6 267.1h.4z"/>
<path d="M397.7 265.6l.3 .1zM397.6 265.7h.4z"/>
<path d="M397.6 265.7h.4zM397.6 265.7h.4z"/>
<path d="M397.6 265.7h.5zM397.5 265.7h.6z"/>
<path d="M397.5 265.7l.6 .1zM397.4 265.8h.7z"/>
<path d="M397.4 265.8h.8zM397.4 265.8h.8z"/>
<path d="M397.4 265.8h.9zM397.3 265.8h1z"/>
<path d="M397.3 265.8l1 .1zM397.3 265.8l1 .1z"/>
<path d="M397.3 265.9h1.1zM397.3 265.9h1.1z"/>
<path d="M397.2 265.9l1.2 .1zM397.2 265.9l1.2 .1z"/>
<path d="M397.2 266h1.2zM397.2 266h1.2z"/>
<path d="M397.2 266l1.3 .1zM397.2 266l1.3 .1z"/>
<path d="M397.1 266.1l1.4 .1zM397.1 266.1l1.4 .1z"/>
<path d="M397.1 266.2h1.4zM397.1 266.2h1.4z"/>
<path d="M397.1 266.2l1.4 .1zM397.1 266.2l1.4 .1z"/>
<path d="M397.1 266.3l1.4 .1zM397.1 266.3l1.4 .1z"/>
<path d="M397.1 266.4h1.4zM397.1 266.4h1.4z"/>
<path d="M397.1 266.4l1.4 .1zM397.1 266.4l1.4 .1z"/>
<path d="M397.1 266.5h1.4zM397.1 266.5l1.4 .1z"/>
<path d="M397.1 266.6h1.4zM397.1 266.6h1.4z"/>
<path d="M397.1 266.6h1.4zM397.1 266.6l1.3 .1z"/>
<path d="M397.2 266.7h1.2zM397.2 266.7h1.2z"/>
<path d="M397.2 266.7h1.2zM397.2 266.7l1.2 .1z"/>
<path d="M397.2 266.8h1.2zM397.2 266.8l1.1 .1z"/>
<path d="M397.3 266.9h1zM397.3 266.9h1z"/>
<path d="M397.3 266.9h1zM397.3 266.9l.9 .1z"/>
<path d="M397.4 267h.8zM397.4 267h.7z"/>
<path d="M397.4 267h.7zM397.4 267h.7z"/>
<path d="M397.5 267h.6zM397.5 267h.5z"/>
<path d="M397.6 267h.4zM397.6 267l.4 .1z"/>
<path d="M397.6 267.1h.3zM397.7 267.1h.2z"/>
</g>
<!-- layer: 0-TEXT-T -->
<g fill="none" stroke="#000" stroke-width=".3">
<path d="M83.5 276.3h62.1M92 276.3v8.5M259.9 276.3h65M268.4 276.3v8.5"/>
<circle cx="92" cy="276.3" r="6"/>
<circle cx="268.4" cy="276.3" r="6"/>
</g>
<g fill="#000" stroke="#000" stroke-width=".19">
<path d="M31.3 22.3l4.5-3.3-1.5 4.3z"/>
<path d="M34.5 13.6l-.8 2.5 .9 .3zM34.5 13.6l.9 .3-.8 2.5z"/>
<path d="M35.4 13.9l.5 2.6-.6-2.3zM35.3 14.2l.5 2.6 .1-.3z"/>
<path d="M36.7 14.3l-.9 2.5 .9 .3zM36.7 14.3l.9 .4-.9 2.4z"/>
<path d="M24.7 27.4l4 2.1 .2-.6zM24 27.9l.7-.5 4 2.1z"/>
<path d="M25.5 27.7l6.3-4.8-.8-.3zM24.7 27.4l6.3-4.8-5.5 5.1z"/>
<path d="M31.3 22.3l.5 .6 .4-.3zM31 22.6l.3-.3 .5 .6z"/>
<path d="M32 23l-2.2 13.3 4.3-12.6zM32 23l-2.2 13.3-2.1-.7z"/>
<path d="M32.2 22.6l1.9 1.1 .2-.4zM32.2 22.6l1.9 1.1-2.1-.7z"/>
<path d="M33 30.2l3.8 2.1 .2-.7zM33 30.2l3.8 2.1-4.1-1.4z"/>
</g>
<path d="M33.7 16.1l.8-2.5 .9 .3 .5 2.6 .8-2.2 .9 .4-.9 2.4M34.6 16.4l.7-2.2 .5 2.6M24 27.9l11.8-8.9-6 17.3-2.1-.7 4.5-13-6.7 5.1 3.4 1.2-.2 .6zM33 30.2l4 1.4-.2 .7-4.1-1.4z" fill="none" stroke="#000" stroke-width=".19"/>
<!-- layer: CONC -->
<g fill="none" stroke="#000" stroke-width=".3">
<path d="M74.4 61.2h13.2v2h-11.2v4.5h-2zM161.4 61.2h9v6.5h-2v-4.5h-7zM74.4 87.5h2v5h-2zM168.4 87.5h2v5h-2zM74.4 126.2h2v10h-2zM168.4 126.2h2v16h-2zM86.4 144.2h26v26h-26zM88.4 146.2h22v22h-22zM123.4 142.2h2.8v2h-.8v26h43v-7h2v9h-47zM137.2 142.2h33.2v9h-2v-7h-31.2zM74.4 178.2h2v10h-2zM168.4 172.2h2v16h-2z"/>
<path d="M74.4 222h2v5h-2zM168.4 222h2v5h-2zM74.4 246.7h2v4.5h11.2v2h-13.2zM161.4 251.2h7v-4.5h2v6.5h-9z"/>
</g>
<!-- layer: A-WIN_5 -->
<path d="M168.4 151.2h1.5v.5h-1.5zM168.4 151.7v11M169.9 151.7v11M168.4 162.7h1.5v.5h-1.5z" fill="none" stroke="#000" stroke-width=".19"/>
<path d="M169 151.7v11h.3zM169 151.7h.3v11z" fill="#000" stroke="#000" stroke-width=".19"/>
<!-- layer: EL-8 -->
<path d="M126.5 143h10.4M126.5 144.2h10.4" fill="none" stroke="#000" stroke-width=".19"/>
<!-- layer: A-SYMB-WNDR-004 -->
<path d="M126.5 132.6a10.4 10.4 0 0 1 10.4 10.4M126.5 132.6h.4v10.4h-.4zM126.2 143h.3v.4h.2l-.2 .8h-.3zM136.9 143h.3v1.2h-.3l-.1-.4z" fill="none" stroke="#000" stroke-width=".19"/>
<!-- layer: IDNT -->
<g fill="none" stroke="#000" stroke-width=".19">
<path d="M116.8 113.3h15.9M118.3 111.8v3M269.3 158.8v3M316.8 158.9v3.1M267.8 160.3h16M315.3 160.5h15.9M116.8 183h15.9M118.3 181.4v3.1"/>
<circle cx="118.3" cy="113.3" r=".75"/>
<circle cx="269.3" cy="160.3" r=".75"/>
<circle cx="316.8" cy="160.4" r=".75"/>
<circle cx="118.3" cy="182.9" r=".75"/>
</g>
<g fill="#000" stroke="#000" stroke-width=".19">
<path d="M117.5 113.3l.8-.7v.7zM117.8 112.8l-.3 .5 .8-.7z"/>
<path d="M118.3 113.3h.7l-.7 .8zM119 113.3l-.7 .8 .5-.2z"/>
<path d="M269.3 159.5v.8h-.7zM268.8 159.8l-.2 .5 .7-.8z"/>
<path d="M269.3 160.3h.8l-.8 .7zM269.3 161l.6-.2 .2-.5z"/>
<path d="M316.8 159.7v.8h-.8zM316.3 159.9l-.3 .6 .8-.8z"/>
<path d="M316.8 160.5h.7l-.7 .7zM316.8 161.2l.5-.2 .2-.5z"/>
<path d="M117.5 183l.8-.8v.8zM117.8 182.4l-.3 .6 .8-.8z"/>
<path d="M118.3 183h.7l-.7 .7zM119 183l-.7 .7 .5-.2z"/>
</g>
<!-- layer: ETC -->
<path d="M379 81.3l.6-.4h3a1.28 1.28 0 0 1 1 1.3 1.28 1.28 0 0 1-1 1.2h-3a1.28 1.28 0 0 1-.6-2.1z" fill="none" stroke="#000" stroke-width=".19"/>
<!-- layer: LED -->
<g fill="#000" stroke="#000" stroke-width=".19">
<path d="M50.1 111.3l.5-.4zM50.6 110.9l.5-.4zM53.9 107.6l1.9 1.9h-3.8zM56.2 110.2h.3l.3 .3zM57.2 110.9l.4 .4zM144.3 259.9h.2l-.5 .4zM146.9 257.4v1.9h-2zM142.6 266.3h.2l.4 .5zM143.6 260.7l-.5 .4zM143.6 267.3l.4 .4zM144.9 268.6h2z"/>
<path d="M140 56.6l6.9 1.4v-1.4zM140 56.6l6.9 1.4h-6.9z"/>
<path d="M47.9 113.6l1.3 .6 .1-.6zM47.3 114.2l.6-.6 1.3 .6z"/>
<path d="M48.5 113l.8 .6 .1-.6zM48.5 113l.8 .6h-1.4z"/>
<path d="M49.1 112.4l.3 .6 .2-.6zM49.1 112.4l.3 .6h-.9z"/>
<path d="M49.6 111.9v.5l.3-.5zM49.6 111.9v.5h-.5z"/>
<path d="M50.1 111.3l-.2 .6zM49.6 111.9l.5-.6-.2 .6z"/>
<path d="M51.4 110.2l-.3 .3 .5-.3zM51.4 110.2l-.4 .3z"/>
<path d="M51.6 109.9v.3l.5-.3zM51.6 109.9v.3h-.2z"/>
<path d="M51.8 109.7l.3 .2 .6-.2zM51.6 109.9l.2-.2 .3 .2z"/>
<path d="M51.9 109.6l.8 .1 .6-.1zM51.9 109.6l.8 .1h-.9z"/>
<path d="M52 109.5h1.9zM51.9 109.6h1.4z"/>
<path d="M53.9 109.5l2 .1zM53.9 109.5l2 .1z"/>
<path d="M54.5 109.6l1.5 .1-.1-.1zM54.5 109.6l1.5 .1z"/>
<path d="M55.1 109.7l1.1 .2-.2-.2zM55.1 109.7l1.1 .2z"/>
<path d="M55.7 109.9l.8 .3-.3-.3zM55.7 109.9l.8 .3z"/>
<path d="M56.2 110.2l.6 .3zM56.7 110.5l.5 .4z"/>
<path d="M57.6 111.3l.5 .6zM57.6 111.3l.5 .6h-.2z"/>
<path d="M57.9 111.9l.8 .5-.6-.5zM57.9 111.9l.8 .5h-.5z"/>
<path d="M58.2 112.4l1.1 .6-.6-.6zM58.2 112.4l1.1 .6h-.9z"/>
<path d="M58.4 113l1.5 .6-.6-.6zM58.4 113l1.5 .6h-1.4z"/>
<path d="M58.5 113.6l2 .6-.6-.6zM58.5 113.6l2 .6h-2z"/>
<path d="M182.5 107.3l1.4 6.9v-6.9zM182.5 107.3l1.4 6.9h-1.4z"/>
<path d="M144.3 259.9l-.3 .4zM144 260.3l-.4 .4z"/>
<path d="M144.6 259.7l-.1 .2 .6-.2zM144.6 259.7l-.1 .2h-.2z"/>
<path d="M144.8 259.5l.3 .2 .6-.2zM144.6 259.7l.2-.2 .3 .2z"/>
<path d="M144.9 259.4l.8 .1 .6-.1zM144.8 259.5l.1-.1 .8 .1z"/>
<path d="M144.9 259.3h2zM144.9 259.3l1.4 .1z"/>
<path d="M140.3 264l2 .6-.1-.6zM140.3 264l2 .6h-1.4z"/>
<path d="M140.9 263.4l1.3 .6 .1-.6zM140.9 263.4l1.3 .6h-1.9z"/>
<path d="M140.9 264.6l1.5 .6-.1-.6zM140.9 264.6l1.5 .6h-.9z"/>
<path d="M141.5 262.8l.8 .6 .1-.6zM141.5 262.8l.8 .6h-1.4z"/>
<path d="M141.5 265.2l1.1 .6-.2-.6zM141.5 265.2l1.1 .6h-.5z"/>
<path d="M142.1 262.2l.3 .6 .2-.6zM142.1 262.2l.3 .6h-.9z"/>
<path d="M142.1 265.8l.7 .5-.2-.5zM142.1 265.8l.7 .5h-.2z"/>
<path d="M142.6 266.3l.6 .5zM143.1 266.8l.5 .5z"/>
<path d="M142.6 261.6v.6l.2-.6zM142.1 262.2l.5-.6v.6z"/>
<path d="M143.1 261.1l-.3 .5zM143.1 261.1l-.3 .5h-.2z"/>
<path d="M144 267.7l.5 .3zM144 267.7l.5 .3h-.2z"/>
<path d="M144.3 268l.8 .3zM144.3 268l.8 .3h-.5z"/>
<path d="M144.9 268.6h2zM144.9 268.6h2v2z"/>
<path d="M144.6 268.3l1.1 .2zM144.6 268.3l1.1 .2h-.9z"/>
<path d="M144.8 268.5l1.5 .1zM144.8 268.5l1.5 .1h-1.4z"/>
</g>
<g font-size="5.6">
<text x="104" y="274.8">옥탑층 평면도</text>
<text x="280.4" y="274.8">옥탑지붕 평면도</text>
</g>
<g font-size="3.3">
<text x="383.4" y="29.5">대림동 740-2</text>
<text x="386.6" y="25.4">영등포구</text>
<text x="379.6" y="33.6">오피스텔 신축공사</text>
</g>
<g font-size="2.8">
<text x="77.7" y="34.8">X1</text>
<text x="150.7" y="34.8">X2</text>
<text x="46.3" y="78.2">Y4</text>
<text x="255.1" y="111.6">X1</text>
<text x="328.1" y="111.6">X2</text>
<text x="46.3" y="136.2">Y3</text>
<text x="46.3" y="180.3">Y2</text>
<text x="377.2" y="221.5">옥탑층, 옥탑지붕 평면도</text>
<text x="46.3" y="253.2">Y1</text>
<text x="91.4" y="274.5">1</text>
<text x="267.8" y="274.5">2</text>
<text x="88.5" y="279.5">A</text>
<text x="124.7" y="279.4">SCALE=1/100</text>
<text x="265" y="279.5">A</text>
<text x="304" y="279.4">SCALE=1/100</text>
</g>
<g font-size="2.5">
<text x="119.4" y="42.3">9,400</text>
<text x="61.5" y="101.8" transform="rotate(-90 61.5 101.8)">7,300</text>
<text x="298.3" y="119.1">8,900</text>
<text x="258.3" y="124.4">700</text>
<text x="272.8" y="124.1">2,400</text>
<text x="291.2" y="124.1">1,300</text>
<text x="320.4" y="124.1">4,500</text>
<text x="56.5" y="161" transform="rotate(-90 56.5 161)">19,000</text>
<text x="61.5" y="160.2" transform="rotate(-90 61.5 160.2)">4,400</text>
<text x="249.9" y="160.1" transform="rotate(-90 249.9 160.1)">2,400</text>
<text x="61.5" y="218.8" transform="rotate(-90 61.5 218.8)">7,300</text>
</g>
<g font-size="2.1">
<text x="118.5" y="101">제물치장 콘크리트</text>
<text x="118.4" y="103.9">우레탄노출방수</text>
<text x="120.1" y="112.7">GL +34,220</text>
<text x="51.1" y="116.6">A-301</text>
<text x="94.8" y="158">ELEV. O.H</text>
<text x="271.1" y="159.7">GL +35,820</text>
<text x="318.6" y="159.9">GL +37,220</text>
<text x="120.1" y="182.4">GL +34,220</text>
<text x="114.2" y="190.9">우레탄노출방수</text>
<text x="114.3" y="188.1">제물치장 콘크리트</text>
<text x="393.1" y="206">최</text>
<text x="396.7" y="206">익</text>
<text x="400.3" y="206">환</text>
<text x="118.9" y="216.3">태양광 패널</text>
<text x="388.7" y="241.4">A-104</text>
<text x="149.4" y="266.8" transform="rotate(-90 149.4 266.8)">A-302</text>
</g>
<text font-size="2.1" fill="#989898" x="378.8" y="273.5">(주)에스앤에이 건축사사무소</text>
<g font-size="1.7">
<text x="379.2" y="14.7">설 계 명</text>
<text x="379.2" y="46.3">설 계 번 호</text>
<text x="379.2" y="57.5">특기사항</text>
<text x="376.8" y="63.1">* 범 례</text>
<text x="379.2" y="67.1">완</text>
<text x="379.2" y="71.1">배</text>
<text x="382.4" y="67">: 완강기 (3층 이상,격층으로 설치)</text>
<text x="382.4" y="71">: 배연창</text>
<text x="379.2" y="75">방</text>
<text x="382.4" y="74.9">: 갑종방화문</text>
<text x="379.2" y="79">재</text>
<text x="379.2" y="82.8">0.5B</text>
<text x="382.4" y="78.8">: 재료분리대</text>
<text x="384.6" y="82.8">: 0.5B 시멘트벽돌</text>
<text x="90.6" y="85.8" transform="rotate(54 90.6 85.8)">S L O P E</text>
<text x="379.7" y="86.8">배수 : T60 벽체배수판</text>
<text x="152.8" y="91.9" transform="rotate(-54 152.8 91.9)">S L O P E</text>
<text x="379.2" y="90.6">O.T : OPEN 트렌치</text>
<text x="379.2" y="149.6">변경사항</text>
<text x="137.3" y="151.6" transform="rotate(-90 137.3 151.6)">DN</text>
<text x="278.2" y="153.4" transform="rotate(-39 278.2 153.4)">S L O P E</text>
<text x="330.2" y="158.8" transform="rotate(36 330.2 158.8)">S L O P E</text>
<text x="379.2" y="214.8">도</text>
<text x="382" y="214.8">면</text>
<text x="384.9" y="214.8">명</text>
<text x="153.6" y="222" transform="rotate(55 153.6 222)">S L O P E</text>
<text x="379.6" y="224.7">축 척</text>
<text x="380.5" y="227.7">A1</text>
<text x="385.9" y="224.7">SCALE</text>
<text x="397.2" y="224.7">날 짜</text>
<text x="89.9" y="228.1" transform="rotate(-55 89.9 228.1)">S L O P E</text>
<text x="380.5" y="230.6">A3</text>
<text x="386.1" y="230.6">1/100</text>
<text x="395.9" y="229.2">2022. 06</text>
<text x="379.2" y="235.9">도 면 번 호</text>
<text x="379.2" y="245.2">일 련 번 호</text>
</g>
<g font-size="1.4">
<text x="379.1" y="16.7">PROJECT TITLE</text>
<text x="379.1" y="48.2">PROJECT NO.</text>
<text x="379.2" y="59.7">NOTE</text>
<text x="379.2" y="151.7">REVISION</text>
<text x="379.2" y="192.5">제</text>
<text x="379.2" y="194.1">DRAWN BY</text>
<text x="379.2" y="198">CHECKED BY</text>
<text x="379.2" y="196.3">검</text>
<text x="382.6" y="192.5">도</text>
<text x="382.6" y="196.3">토</text>
<text x="379.2" y="200.3">설</text>
<text x="379.2" y="201.9">DESIGNED BY</text>
<text x="382.6" y="200.3">계</text>
<text x="379.2" y="204.1">승</text>
<text x="379.2" y="205.7">APPROVED BY</text>
<text x="382.6" y="204.1">인</text>
<text x="379.2" y="216.4">NAME OF DRAWING</text>
<text x="379.2" y="237.5">DRAWING NO.</text>
<text x="379.2" y="246.8">SHEET NO.</text>
</g>
<g font-size="1.4" fill="#535353">
<text x="380.6" y="275.6">Space &amp; Architecture Design Group</text>
<text x="379.6" y="280.9">TEL. (02) 6071-3403 FAX. (02) 6213-3403</text>
<text x="381" y="278.9">서울 송파구 법원로 128, C동 1017호</text>
</g>
</svg>
